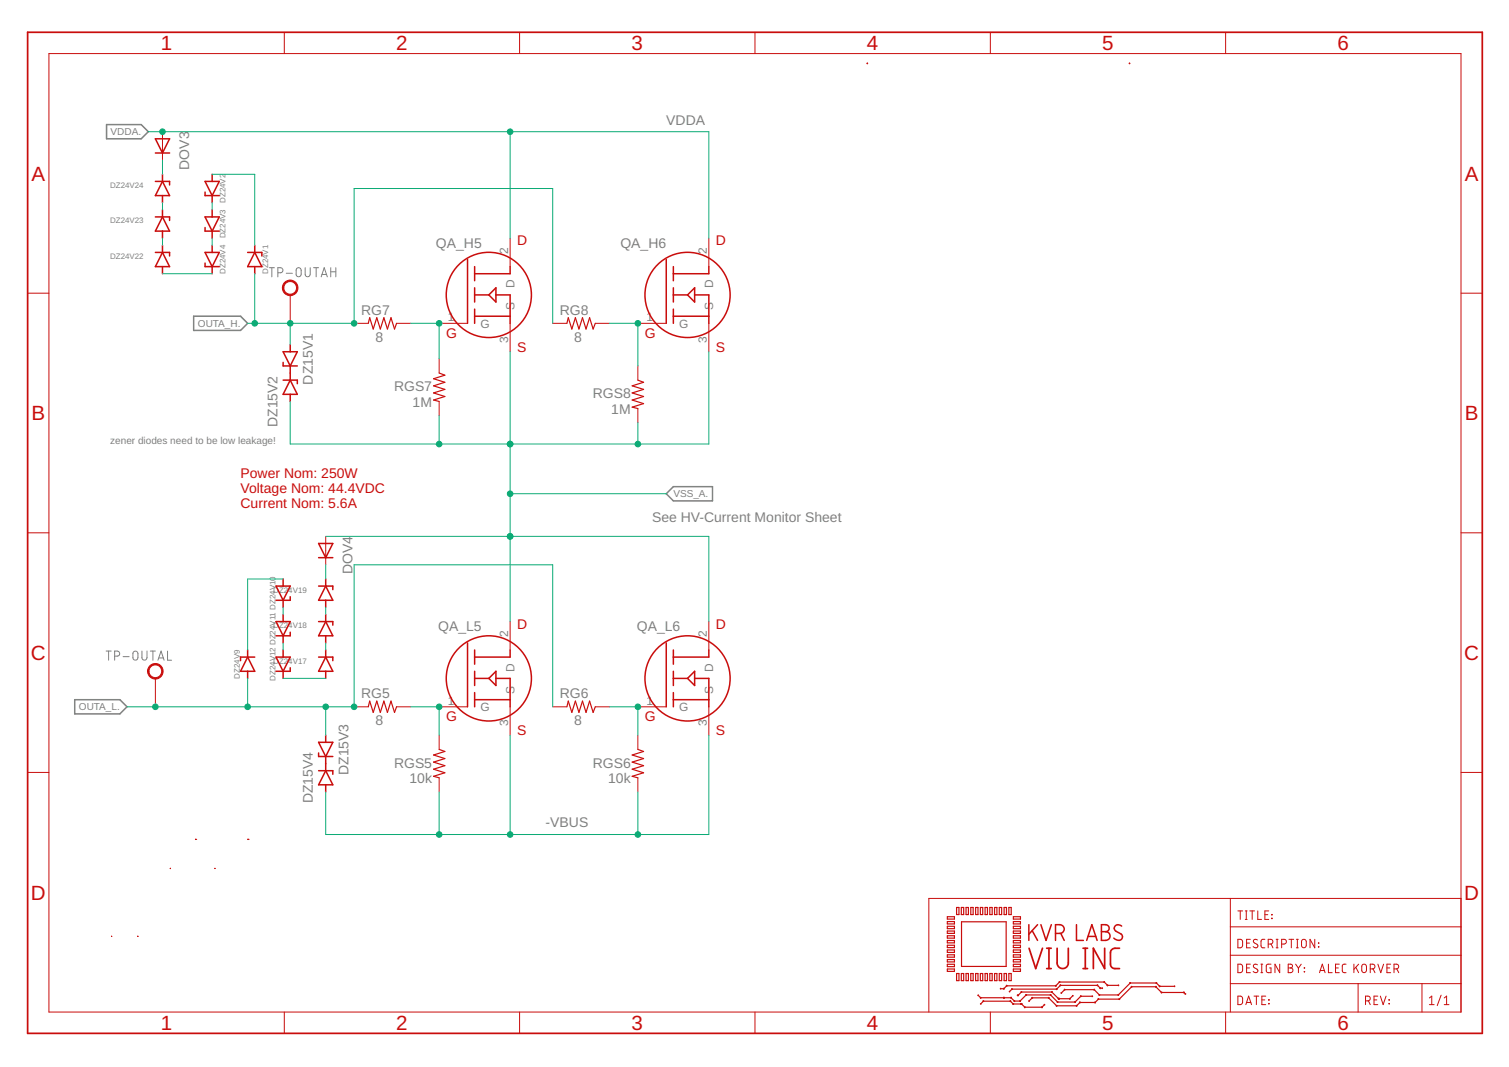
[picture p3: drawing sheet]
<svg xmlns="http://www.w3.org/2000/svg" width="297mm" height="210mm" viewBox="0 0 297 210" stroke-linecap="round" stroke-linejoin="round" font-family="sans-serif">
<g fill="none" stroke="#808080" stroke-width=".2">
<path d="M53 52.7h1M53.5 52.7v1.8M54.7 53.7h.5a.5 .5 0 0 0 .5-.5 .5 .5 0 0 0-.5-.5h-.5v1.8M56.3 53.8h1.3M58.4 52.8l.3-.1 .5 .1 .1 1.2a.5 .5 0 0 1-.5 .4 .5 .5 0 0 1-.5-.4zM60.1 52.7v1.3a.5 .5 0 0 0 .5 .4 .5 .5 0 0 0 .5-.4v-1.3M61.7 52.7h1M62.2 52.7v1.8M63.2 54.5l.6-1.8 .6 1.8M63.4 54h.9M65.1 52.7v1.8M65.1 53.5h1"/>
<path d="M66.1 52.7v1.8M20.9 128.1h1M21.4 128.1v1.8M22.6 129.1h.5a.5 .5 0 0 0 .5-.5 .5 .5 0 0 0-.5-.5h-.5v1.8M24.2 129.2h1.2M26.3 128.3l.3-.2 .4 .2 .2 1.1a.5 .5 0 0 1-.5 .5 .5 .5 0 0 1-.5-.5zM27.9 128.1v1.3a.5 .5 0 0 0 .5 .5 .5 .5 0 0 0 .5-.5v-1.3M29.6 128.1h1M30.1 128.1v1.8M31.1 129.9l.6-1.8 .6 1.8M31.3 129.4h.9M33 128.1v1.8h.8"/>
</g>
<path d="M21 24.5h6.8l1.4 1.4-1.4 1.4h-6.8zM38.1 62.2h9.2l1.4 1.4-1.4 1.4h-9.2zM131.1 97.1l1.4-1.4h7.8v2.8h-7.8zM14.7 137.6h8.9l1.4 1.4-1.4 1.4h-8.9z" fill="none" stroke="#808080" stroke-width=".3"/>
<g fill="none" stroke="#c90d0c" stroke-width=".2">
<path d="M9.6 10.5h278v188.6h-278zM56 6.3v4.2M102.3 6.3v4.2M148.6 6.3v4.2M194.9 6.3v4.2M241.3 6.3v4.2M32 25.9v5.6M5.4 57.7h4.2M57.1 58v5.6M100.4 46.9v5.6M139.5 46.9v5.6M287.6 57.7h4.2"/>
<path d="M69.7 63.6h2.8M78.1 63.6h2.8M86.4 70.6v2.8M86.4 79v2.8M86.4 63.6h5.6M100.4 63.6v5.6M108.8 63.6h2.8M117.2 63.6h2.8M125.6 72v2.8M125.6 63.6h5.5M139.5 63.6v5.6M125.6 80.4v2.8"/>
<path d="M5.4 104.8h4.2M64.1 105.5v5.6M287.6 104.8h4.2M30.6 133.5v5.5M69.7 139h2.8M78.1 139h2.8M86.4 139h5.6M100.4 122.3v5.6M100.4 139v5.6M108.8 139h2.8M117.2 139h2.8M125.6 139h5.5"/>
<path d="M139.5 122.3v5.6M139.5 139v5.6M5.4 152h4.2M86.4 144.6v2.8M86.4 153v2.8M125.6 144.6v2.8M125.6 153v2.8M287.6 152h4.2M242.2 176.7v22.4M243.7 179.2h.9M244.1 179.2v1.7M245.1 179.2h.4"/>
<path d="M245.3 179.2v1.7M246 179.2h1M246.5 179.2v1.7M247.6 179.2v1.7h.7M249 179.9h.6M249.7 179.2h-.7v1.7h.7M250.3 179.9l.1 .1zM287.6 176.7h-104.8v22.4M56 199.1v4.2M102.3 199.1v4.2M148.6 199.1v4.2M194.9 199.1v4.2"/>
<path d="M241.3 199.1v4.2M242.2 193.5h45.4M242.2 187.9h45.4M242.2 182.3h45.4M243.7 196h.6l.3 .2a1.35 1.35 0 0 1-.1 1.3l-.8 .1zM243.7 189.7h.6l.3 .2a1.35 1.35 0 0 1-.1 1.3l-.8 .1zM243.7 184.8h.6l.3 .3a1.35 1.35 0 0 1-.1 1.2l-.8 .2zM245.1 180.9h.4M245.2 197.6l.6-1.6 .6 1.6M245.4 197.2h.8M245.4 190.4h.6M245.4 185.5h.6"/>
<path d="M246.1 189.7h-.7v1.6h.7M246.1 184.8h-.7v1.7h.7M246.8 196h1M247.3 196v1.6M247.5 189.8a.43 .43 0 0 0-.6-.1 .43 .43 0 0 0 0 .7l.5 .2a.42 .42 0 0 1 .1 .7 .42 .42 0 0 1-.7-.1l-.1-.1M247.5 184.9a.43 .43 0 0 0-.6-.1 .43 .43 0 0 0 0 .7l.5 .3a.42 .42 0 0 1 .1 .6 .42 .42 0 0 1-.7 0l-.1-.2M248.2 189.7h.4M248.2 191.3h.4M248.4 189.7v1.6M248.4 196.7h.6M249 184.8h-.5l-.3 .3 .1 1.1 .2 .2 .5 .1M249.2 196h-.8v1.6h.8"/>
<path d="M249.6 185.7h.5a.47 .47 0 0 0 .5-.4 .47 .47 0 0 0-.5-.5h-.5v1.7M249.7 196.7h.1zM249.7 197.4l.1 .1zM250.2 189.7h-.7l-.2 .2 .1 1.3 .8 .1v-.9h-.3M250.2 185.7l.4 .8M250.3 180.6l.1 .1zM251.2 184.8h.4M251.2 186.5h.4M251.4 184.8v1.7M251.9 189.7v1.6l-.9-1.6v1.6M252.3 185.7h.5a.47 .47 0 0 0 .4-.4 .47 .47 0 0 0-.4-.5h-.5v1.7M253.6 189.7h.4a.37 .37 0 0 1 .4 .3 .37 .37 0 0 1-.4 .4 .47 .47 0 0 1 .5 .5 .47 .47 0 0 1-.5 .4h-.4z"/>
<path d="M253.6 190.4h.4M253.7 184.8h1M254.2 184.8v1.7M255 189.7l.6 .8M255.2 184.8h.4M255.2 186.5h.4M255.4 184.8v1.7M255.6 190.5v.8M256.1 189.7l-.5 .8M256.3 184.9l.5-.1 .3 .3a1.35 1.35 0 0 1-.1 1.2 .45 .45 0 0 1-.5 .1 .45 .45 0 0 1-.3-.4zM256.7 190.4l.1 .1zM256.7 191.1l.1 .1z"/>
<path d="M258.8 184.8v1.7l-.9-1.7v1.7M259.5 185.5l.1 .1zM259.5 186.2l.1 .1zM259.7 191.3l.6-1.6 .5 1.6M259.9 190.9h.8M261.5 189.7v1.6h.7M262.9 190.4h.5M263.6 189.7h-.7v1.6h.7M265 189.7h-.5l-.3 .3v1.1l.3 .2h.5M266.5 189.7v1.6M266.9 190.3l.5 1M267.3 193.5v5.6"/>
<path d="M267.4 189.7l-.9 1M268.2 189.8l.5-.1 .2 .2a1.35 1.35 0 0 1-.1 1.3 .45 .45 0 0 1-.5 .1 .45 .45 0 0 1-.2-.4zM268.8 196.9h.5a.47 .47 0 0 0 .4-.5 .47 .47 0 0 0-.4-.4h-.5v1.6M269.4 196.9l.3 .7M269.7 190.6h.5a.47 .47 0 0 0 .5-.5 .47 .47 0 0 0-.5-.4h-.5v1.6M270.3 190.6l.4 .7M270.5 196.7h.5M271.2 196h-.7v1.6h.7M271.2 189.7l.6 1.6 .6-1.6M271.7 196l.6 1.6 .5-1.6M273 190.4h.6M273.4 197.4l.1 .1z"/>
<path d="M273.4 196.7h.1zM273.7 189.7h-.7v1.6h.7M274.4 190.6h.5a.47 .47 0 0 0 .4-.5 .47 .47 0 0 0-.4-.4h-.5v1.6M275 190.6l.3 .7M279.9 193.5v5.6M281.4 197.6h.9M281.4 196.3l.4-.3v1.6M283.7 195.8l-.8 2M284.3 197.6h.9M284.3 196.3l.5-.3v1.6"/>
</g>
<g fill="none" stroke="#c90d0c" stroke-width=".23">
<path d="M170.8 12.4v.1M170.8 12.4l-.1 .1M170.8 12.4v.2M222.3 12.4l.1 .1M222.3 12.4v.1M222.3 12.4v.2M72.5 63.6l.3-1.1 .7 2.2 .7-2.2 .7 2.2 .7-2.2 .7 2.2 .7-2.2 .7 2.2 .4-1.1M86.4 73.4l1.2 .4-2.3 .7 2.3 .7-2.3 .7 2.3 .7-2.3 .7 2.3 .7-2.3 .7 1.1 .3M111.6 63.6l.3-1.1 .7 2.2 .7-2.2 .7 2.2 .7-2.2 .7 2.2 .7-2.2 .7 2.2 .4-1.1M125.6 74.8l1.1 .4-2.3 .7 2.3 .7-2.3 .7 2.3 .7-2.3 .7 2.3 .7-2.3 .7 1.2 .3M72.5 139l.3-1.1 .7 2.2 .7-2.2 .7 2.2 .7-2.2 .7 2.2 .7-2.2 .7 2.2 .4-1.1M111.6 139l.3-1.1 .7 2.2 .7-2.2 .7 2.2 .7-2.2 .7 2.2 .7-2.2 .7 2.2 .4-1.1"/>
<path d="M86.4 147.4l1.2 .4-2.3 .7 2.3 .7-2.3 .7 2.3 .7-2.3 .7 2.3 .7-2.3 .7 1.1 .3M125.6 147.4l1.1 .4-2.3 .7 2.3 .7-2.3 .7 2.3 .7-2.3 .7 2.3 .7-2.3 .7 1.2 .3M33.5 170.8h.1M33.5 170.8v.1M38.5 165.1h.1M42.3 170.9h.1M48.8 165.1h.1M188.3 178.5h.5v1.4h-.5zM189.2 178.5h.5v1.4h-.5zM190.2 178.5h.4v1.4h-.4zM191.1 178.5h.5v1.4h-.5zM192 178.5h.5v1.4h-.5z"/>
<path d="M193 178.5h.4v1.4h-.4zM193.9 178.5h.5v1.4h-.5zM194.8 178.5h.5v1.4h-.5zM195.8 178.5h.4v1.4h-.4zM196.7 178.5h.5v1.4h-.5zM197.7 178.5h.4v1.4h-.4zM198.6 178.5h.5v1.4h-.5zM22 184.2h.1M27.1 184.2h.1M186.5 187.8h1.4v.5h-1.4zM186.5 180.3h1.4v.5h-1.4zM186.5 181.3h1.4v.5h-1.4z"/>
<path d="M186.5 182.2h1.4v.5h-1.4zM186.5 183.2h1.4v.4h-1.4zM186.5 184.1h1.4v.5h-1.4zM186.5 185h1.4v.5h-1.4zM186.5 185.9h1.4v.5h-1.4zM186.5 186.9h1.4v.5h-1.4zM186.5 188.8h1.4v.4h-1.4zM186.5 189.7h1.4v.5h-1.4zM186.5 190.6h1.4v.5h-1.4zM188.3 191.5h.5v1.4h-.5zM189.2 191.5h.5v1.4h-.5zM189.3 181.3h8.8v8.8h-8.8z"/>
<path d="M190.2 191.5h.4v1.4h-.4zM191.1 191.5h.5v1.4h-.5zM192 191.5h.5v1.4h-.5zM192.6 195.8l.4 .5h6l.7 .6h1.1l1.2-1.2h4.8l1.4 1.4h3.4l1.1-1.1h2.3M192.6 195.7l-.1 .2M193 191.5h.4v1.4h-.4zM193 197.4l.1 .1M193 196.2v.2M193.1 197.5l.5-.5h5.3l.6 .5h1.6l.6 .6h3.4l.5-.4M193.1 196.2l-.1 .1M193.6 197l-.1-.1 .1 .1M193.9 191.5h.5v1.4h-.5z"/>
<path d="M194.8 191.5h.5v1.4h-.5zM195.8 191.5h.4v1.4h-.4zM196.7 191.5h.5v1.4h-.5zM197 194.4v.2M197.5 194.4l.2 .1M197.6 196.2l.1 .1M197.6 194.4v.2M197.7 191.5h.4v1.4h-.4zM198.1 193.9l.1 .1M198.2 193.8v.2M198.6 191.5h.5v1.4h-.5zM198.7 195l.1 .1"/>
<path d="M198.9 196.9v.1M198.9 196.9l-.1 .1M199 196.2v.1M199.1 196.2l-.1 .1M199.2 194.5v.1M199.2 194.5v.2M199.5 197.4v.2M199.5 187.8h1.4v.5h-1.4zM199.5 182.2h1.4v.5h-1.4zM199.5 180.3h1.4v.5h-1.4zM199.5 181.3h1.4v.5h-1.4zM199.5 183.2h1.4v.4h-1.4z"/>
<path d="M199.5 184.1h1.4v.5h-1.4zM199.5 185h1.4v.5h-1.4zM199.5 185.9h1.4v.5h-1.4zM199.5 186.9h1.4v.5h-1.4zM199.5 188.8h1.4v.4h-1.4zM199.5 189.7h1.4v.5h-1.4zM199.5 190.6h1.4v.5h-1.4zM199.5 197.5l-.1 .1M199.7 196.9v.1M199.7 196.9l-.1 .1M200.3 195.7v.2M200.3 195.8l.8-.6h6l1.3 1.3h2.2l.6-.6"/>
<path d="M200.4 195.7l.1 .2M200.4 195.7v.2M200.7 196.9l.2 .1M200.8 196.9v.1M201 197.5l.1 .1M201 197.4l.1 .1M201 195.1l.1 .1M201 197.5h.1M201.1 195.1v.1M201.1 197.4v.1M201.1 197.4l-.1 .1v-.1v.2M201.7 198.1v.1"/>
<path d="M201.8 198.1l-.1 .1M202 195.7l.1 .1M202 195.7v.1M202.5 196.9l.1 .1M203.1 196.3h.1M203.2 196.2v.2M205 198.1l.1 .1M205.1 198.1v.1M205.5 197.6l.1 .1M206.4 196.2v.2M206.5 196.3h-.1M206.8 195.7v.1"/>
<path d="M206.8 195.7l-.1 .1M207.1 195.1v.1h-.1l.1-.1M207.8 193.9l.1 .1M207.8 193.8v.2M207.9 194.5l.1 .1M208 197.8v.1M208 194.5v.2M208 197.8l-.1 .1M208.2 197v.2M208.2 197.1l-.1 .1M208.4 196.4v.1M208.4 196.4l.1 .1z"/>
<path d="M208.4 196.4l-.1 .1M208.4 196.5h.1M208.5 196.4l-.1 .1 .1-.1M208.5 193.1l.1 .2M208.6 193.1v.2M208.7 193.8l.1 .1M208.7 193.8v.1M208.9 195.3l.1 .1M209.5 194.6l.1 .1M209.6 194.6v.2M210.5 196.4l.2 .1M210.6 196.4v.1"/>
<path d="M211.1 195.9h.1M211.6 197.1l.1 .1M211.6 197v.2M211.9 197.8l.1 .1M211.9 197.8v.1M212.5 197.1l.1 .2M212.6 197.1v.2M212.7 195.9l.1 .1M212.7 195.9v.2M215 195.9v.2M215.4 194.6v.2M215.4 194.6l-.1 .1"/>
<path d="M215.5 197.1l.1 .2M215.6 197.1v.2M216 193.8v.1M216.1 193.8l-.1 .1M216.2 196.5l.1 .1M216.2 196.5v.1M216.4 195.6v.2M216.5 195.7l-.1 .1M216.6 194.3v.2M216.6 194.4l-.1 .1M217 194.3v.2M217 194.4h-.4l-.6-.6h-7.3l-.7 .8h-8.8l-.5 .5"/>
<path d="M217.4 193.1v.2M217.4 193.1l-.1 .2M218 193.8v.1M218.1 193.8l-.1 .1M220.1 195.7l.1 .1M220.1 193.8v.1M220.1 195.6v.2M220.1 193.8h-2.1l-.6-.6h-8.8l-.8 .7h-9.6l-.6 .6h-.6M220.3 196.5l.1 .1M220.3 196.5v.1M222.4 193.3l.1 .1M222.5 193.3v.1"/>
<path d="M222.7 194.1l.1 .1M222.8 194.1v.1M222.8 194.1l-2.5 2.5h-4.1l-.6 .6h-3l-.7 .7h-3.9l-1.6-1.6h-3.2l-.6 .6M222.8 194.1h4.7l1.1 1.1h4.4M227.5 194.1v.1M227.6 194.1l-.1 .1M227.6 193.3v.1M227.7 193.3l-.1 .1M228.3 194v.1M228.3 194l-.1 .1M228.6 195.2v.1M228.7 195.2l-.1 .1"/>
<path d="M231.2 194v.1M231.2 194h-2.9l-.7-.6h-5.1l-2.4 2.3h-3.7l-1-1h-5.8l-.7 .6M233 195.2v.1M233 195.2l.3 .3M233.1 195.2l-.1 .1M233.4 195.5l-.1 .1"/>
<circle cx="197.6" cy="196.3" r=".08"/>
</g>
<path d="M5.4 6.3h286.4v197h-286.4zM202.6 186.5l1.3 4 1.3-4M206 190.5h.9M206 186.5h.9M206.5 186.5v4M208.1 186.5v2.9a1.1 1.1 0 0 0 1.1 1.1 1.1 1.1 0 0 0 1.1-1.1v-2.9M213.2 190.5h.9M213.2 186.5h.9M213.6 186.5v4M217.4 186.5v4l-2.2-4v4M220.4 186.5a1.55 1.55 0 0 0-1.7 .5l-.1 2.7 .2 .6a1.59 1.59 0 0 0 1.6 .2" fill="none" stroke="#c90d0c" stroke-width=".34"/>
<g fill="none" stroke="#c90d0c" stroke-width=".3">
<path d="M30.6 35.7h2.8v.7M30.6 27.3h2.8l-1.4 2.8zM30.6 30.1h2.8M32 34.3v1.4M32 38.5v1.4M32 35.7l1.4 2.8h-2.8zM40.4 35.7h2.8l-1.4 2.8zM40.4 37.8v.7h2.8M41.8 34.3v1.4M41.8 38.5v1.4M30.6 49.7h2.8v.7M30.6 42.7h2.8v.7"/>
<path d="M32 49.7l1.4 2.8h-2.8zM32 41.3v1.4M32 45.5v1.4M32 48.3v1.4M32 52.5v1.3M32 42.7l1.4 2.8h-2.8zM40.4 49.7h2.8l-1.4 2.8zM40.4 51.8v.7h2.8M40.4 42.7h2.8l-1.4 2.8zM40.4 44.8v.7h2.8M41.8 41.3v1.4M41.8 45.5v1.4"/>
<path d="M41.8 48.3v1.4M41.8 52.5v1.3M48.7 49.7h2.8v.7M50.1 49.7l1.4 2.8h-2.8zM50.1 48.3v1.4M50.1 52.5v1.3M92 51.1v12.5M93.4 52.5v2.7M93.4 56.6v2.8M93.4 58h2.8M96.2 58l1.4-1.4v2.8zM97.6 58h2.8v5.6"/>
<path d="M100.4 52.5v1.3h-7M131.1 51.1v12.5M132.5 52.5v2.7M132.5 56.6v2.8M132.5 58h2.8M135.3 58l1.4-1.4v2.8zM136.7 58h2.8v5.6M139.5 52.5v1.3h-7M55.7 74.8h2.8v.7M55.7 69.2h2.8l-1.4 2.8zM55.7 71.3v.7h2.8M57.1 74.8l1.4 2.8h-2.8z"/>
<path d="M57.1 67.8v1.4M57.1 72v2.8M57.1 77.6v1.4M93.4 60.8v2.8M93.4 62.2h7M132.5 60.8v2.8M132.5 62.2h7M54.3 115.3h2.8l-1.4 2.8zM55.7 113.9v1.4M55.7 118.1v1.4M57.1 117.4v.7h-2.8M62.7 115.3h2.8v.7"/>
<path d="M62.7 106.9h2.8l-1.4 2.8zM62.7 109.7h2.8M64.1 113.9v1.4M64.1 118.1v1.4M64.1 115.3l1.4 2.8h-2.8zM48.7 129.3l1.4 2.8h-2.8zM48.7 127.9v1.4M48.7 132.1v1.4M50.1 129.3h-2.8v.7M54.3 129.3h2.8l-1.4 2.8zM54.3 122.3h2.8l-1.4 2.8zM55.7 120.9v1.4"/>
<path d="M55.7 125.1v1.4M55.7 127.9v1.4M55.7 132.1v1.4M57.1 124.4v.7h-2.8M57.1 131.4v.7h-2.8M62.7 129.3h2.8v.7M62.7 122.3h2.8v.7M64.1 120.9v1.4M64.1 125.1v1.4M64.1 127.9v1.4M64.1 132.1v1.4M64.1 129.3l1.4 2.8h-2.8z"/>
<path d="M64.1 122.3l1.4 2.8h-2.8zM92 126.5v12.5M93.4 127.9v2.8M93.4 132.1v2.8M93.4 136.2v2.8M93.4 133.5h2.8M93.4 137.6h7M96.2 133.5l1.4-1.4v2.8zM97.6 133.5h2.8v5.5M100.4 127.9v1.4h-7M131.1 126.5v12.5M132.5 133.5h2.8"/>
<path d="M132.5 137.6h7M132.5 127.9v2.8M132.5 132.1v2.8M132.5 136.2v2.8M135.3 133.5l1.4-1.4v2.8zM136.7 133.5h2.8v5.5M139.5 127.9v1.4h-7M62.7 151.6h2.8v.7M62.7 146h2.8l-1.4 2.8zM62.7 148.1v.7h2.8M64.1 151.6l1.4 2.8h-2.8zM64.1 144.6v1.4"/>
<path d="M64.1 148.8v2.8M64.1 154.4v1.4M202.5 181.9v3.1M203.2 183.1l1 1.9M204.2 181.9l-1.7 1.9M204.9 181.9l1 3.1 1-3.1M207.8 183.6a1.53 1.53 0 0 0 1.5-.3 .86 .86 0 0 0 .1-.9 .86 .86 0 0 0-.8-.5h-.8v3.1M208.8 183.6l.7 1.4M211.9 181.9v3.1h1.4M213.9 185l1-3.1 1.1 3.1M214.2 184.2h1.5M216.8 181.9h.9a.69 .69 0 0 1 .6 .7 .69 .69 0 0 1-.6 .7 .86 .86 0 0 1 .8 .8 .86 .86 0 0 1-.8 .9h-.9z"/>
<path d="M216.8 183.3h.9M220.8 182.2a.77 .77 0 0 0-1.1-.2 .77 .77 0 0 0-.2 1.1l1.1 .6a.73 .73 0 0 1 .2 1.1 .73 .73 0 0 1-1.1 .1l-.5-.3"/>
<circle cx="96.2" cy="58" r="8.4"/>
<circle cx="135.3" cy="58" r="8.4"/>
<circle cx="96.2" cy="133.5" r="8.4"/>
<circle cx="135.3" cy="133.5" r="8.4"/>
</g>
<g fill="#c90d0c" stroke="#c90d0c" stroke-width=".2">
<path d="M56 55.6a1.54 1.54 0 0 1 2.4 .2 1.54 1.54 0 0 1-.8 2.3 1.54 1.54 0 0 1-2-1.5h.3a1.26 1.26 0 0 1 1.7-1.1 1.26 1.26 0 0 1 .3 2.1 1.26 1.26 0 0 1-2-.7v-.3h-.3z" fill-rule="evenodd"/>
<path d="M29.4 131a1.54 1.54 0 0 1 2.5 .2 1.54 1.54 0 0 1-.9 2.3 1.54 1.54 0 0 1-2-1.4h.3a1.25 1.25 0 0 1 1.8-1.2 1.25 1.25 0 0 1 .3 2.1 1.25 1.25 0 0 1-2-.6l-.1-.3h-.3z" fill-rule="evenodd"/>
</g>
<g fill="none" stroke="#0dab76" stroke-width=".2">
<path d="M29.2 25.9h110.3v21M32 31.5v2.8M32 39.9v1.4M41.8 34.3h8.3v14M41.8 39.9v1.4M100.4 25.9v21M32 46.9v1.4M32 53.8h9.8M41.8 46.9v1.4M50.1 53.8v9.8M48.7 63.6h21v-26.5h39.1v26.5M57.1 63.6v4.2"/>
<path d="M80.9 63.6h5.5v7M100.4 69.2v53.1M120 63.6h5.6v8.4M139.5 69.2v18.2h-82.4v-8.4M86.4 81.8v5.6M100.4 97.1h30.7M125.6 83.2v4.2M55.7 113.9h-7v14M55.7 119.5v1.4M64.1 111.1v2.8M64.1 119.5v1.4M64.1 105.5h75.4v16.8"/>
<path d="M25 139h44.7v-27.9h39.1v27.9M48.7 133.5v5.5M55.7 126.5v1.4M55.7 133.5h8.4M64.1 126.5v1.4M64.1 139v5.6M80.9 139h5.5v5.6M120 139h5.6v5.6M86.4 155.8v8.4M100.4 144.6v19.6M125.6 155.8v8.4M139.5 144.6v19.6h-75.4v-8.4"/>
</g>
<g fill="#0dab76" stroke="#0dab76" stroke-width=".2">
<circle cx="125.6" cy="139" r=".55"/>
<circle cx="125.6" cy="63.6" r=".55"/>
<circle cx="86.4" cy="63.6" r=".55"/>
<circle cx="86.4" cy="139" r=".55"/>
<circle cx="69.7" cy="63.6" r=".55"/>
<circle cx="57.1" cy="63.6" r=".55"/>
<circle cx="50.1" cy="63.6" r=".55"/>
<circle cx="69.7" cy="139" r=".55"/>
<circle cx="64.1" cy="139" r=".55"/>
<circle cx="30.6" cy="139" r=".55"/>
<circle cx="48.7" cy="139" r=".55"/>
<circle cx="100.4" cy="25.9" r=".55"/>
<circle cx="32" cy="25.9" r=".55"/>
<circle cx="125.6" cy="164.2" r=".55"/>
<circle cx="100.4" cy="164.2" r=".55"/>
<circle cx="86.4" cy="164.2" r=".55"/>
<circle cx="100.4" cy="105.5" r=".55"/>
<circle cx="125.6" cy="87.4" r=".55"/>
<circle cx="100.4" cy="87.4" r=".55"/>
<circle cx="100.4" cy="97.1" r=".55"/>
<circle cx="86.4" cy="87.4" r=".55"/>
</g>
<g font-size="4" fill="#c90d0c">
<text x="31.7" y="9.9">1</text>
<text x="78" y="9.9">2</text>
<text x="124.3" y="9.9">3</text>
<text x="170.7" y="9.9">4</text>
<text x="217" y="9.9">5</text>
<text x="263.3" y="9.9">6</text>
<text x="6.2" y="35.5">A</text>
<text x="288.4" y="35.5">A</text>
<text x="6.2" y="82.7">B</text>
<text x="288.4" y="82.7">B</text>
<text x="6.1" y="129.8">C</text>
<text x="288.2" y="129.8">C</text>
<text x="6.1" y="177">D</text>
<text x="288.2" y="177">D</text>
<text x="31.7" y="202.6">1</text>
<text x="78" y="202.6">2</text>
<text x="124.3" y="202.6">3</text>
<text x="170.7" y="202.6">4</text>
<text x="217" y="202.6">5</text>
<text x="263.3" y="202.6">6</text>
</g>
<g font-size="2.8" fill="#808080">
<text x="131.2" y="24.5">VDDA</text>
<text x="37.3" y="33.4" transform="rotate(-90 37.3 33.4)">DOV3</text>
<text x="85.8" y="48.8">QA_H5</text>
<text x="122.1" y="48.8">QA_H6</text>
<text x="71.1" y="62">RG7</text>
<text x="110.2" y="62">RG8</text>
<text x="73.9" y="67.2">8</text>
<text x="113" y="67.2">8</text>
<text x="61.6" y="75.7" transform="rotate(-90 61.6 75.7)">DZ15V1</text>
<text x="77.6" y="77">RGS7</text>
<text x="81.2" y="80.1">1M</text>
<text x="116.7" y="78.4">RGS8</text>
<text x="120.3" y="81.5">1M</text>
<text x="54.6" y="84" transform="rotate(-90 54.6 84)">DZ15V2</text>
<text x="128.4" y="102.7">See HV-Current Monitor Sheet</text>
<text x="69.4" y="113" transform="rotate(-90 69.4 113)">DOV4</text>
<text x="86.3" y="124.2">QA_L5</text>
<text x="125.4" y="124.2">QA_L6</text>
<text x="71.1" y="137.4">RG5</text>
<text x="110.2" y="137.4">RG6</text>
<text x="73.9" y="142.7">8</text>
<text x="113" y="142.7">8</text>
<text x="68.6" y="152.5" transform="rotate(-90 68.6 152.5)">DZ15V3</text>
<text x="77.6" y="151">RGS5</text>
<text x="80.6" y="154.1">10k</text>
<text x="116.7" y="151">RGS6</text>
<text x="119.7" y="154.1">10k</text>
<text x="61.6" y="158" transform="rotate(-90 61.6 158)">DZ15V4</text>
<text x="107.4" y="162.8">-VBUS</text>
</g>
<g font-size="2.8" fill="#c90d0c">
<text x="101.8" y="48.3">D</text>
<text x="140.9" y="48.3">D</text>
<text x="87.9" y="66.4">G</text>
<text x="101.8" y="69.2">S</text>
<text x="127" y="66.4">G</text>
<text x="140.9" y="69.2">S</text>
<text x="47.3" y="94">Power Nom: 250W</text>
<text x="47.3" y="97">Voltage Nom: 44.4VDC</text>
<text x="47.3" y="99.9">Current Nom: 5.6A</text>
<text x="101.8" y="123.7">D</text>
<text x="140.9" y="123.7">D</text>
<text x="87.9" y="141.8">G</text>
<text x="127" y="141.8">G</text>
<text x="101.8" y="144.6">S</text>
<text x="140.9" y="144.6">S</text>
</g>
<g font-size="2.3" fill="#808080">
<text x="100" y="49.9" transform="rotate(-90 100 49.9)">2</text>
<text x="139.1" y="49.9" transform="rotate(-90 139.1 49.9)">2</text>
<text x="101.3" y="56.7" transform="rotate(-90 101.3 56.7)">D</text>
<text x="140.4" y="56.7" transform="rotate(-90 140.4 56.7)">D</text>
<text x="88.2" y="63.2">1</text>
<text x="94.6" y="64.5">G</text>
<text x="101.3" y="61" transform="rotate(-90 101.3 61)">S</text>
<text x="127.3" y="63.2">1</text>
<text x="133.7" y="64.5">G</text>
<text x="140.4" y="61" transform="rotate(-90 140.4 61)">S</text>
<text x="100" y="67.5" transform="rotate(-90 100 67.5)">3</text>
<text x="139.1" y="67.5" transform="rotate(-90 139.1 67.5)">3</text>
<text x="100" y="125.3" transform="rotate(-90 100 125.3)">2</text>
<text x="139.1" y="125.3" transform="rotate(-90 139.1 125.3)">2</text>
<text x="101.3" y="132.1" transform="rotate(-90 101.3 132.1)">D</text>
<text x="101.3" y="136.5" transform="rotate(-90 101.3 136.5)">S</text>
<text x="140.4" y="132.1" transform="rotate(-90 140.4 132.1)">D</text>
<text x="140.4" y="136.5" transform="rotate(-90 140.4 136.5)">S</text>
<text x="88.2" y="138.6">1</text>
<text x="94.6" y="139.9">G</text>
<text x="100" y="142.9" transform="rotate(-90 100 142.9)">3</text>
<text x="127.3" y="138.6">1</text>
<text x="133.7" y="139.9">G</text>
<text x="139.1" y="142.9" transform="rotate(-90 139.1 142.9)">3</text>
</g>
<g font-size="2" fill="#808080">
<text x="21.8" y="26.6">VDDA.</text>
<text x="39" y="64.3">OUTA_H.</text>
<text x="21.7" y="87.4">zener diodes need to be low leakage!</text>
<text x="132.5" y="97.8">VSS_A.</text>
<text x="15.5" y="139.7">OUTA_L.</text>
</g>
<g font-size="1.6" fill="#808080">
<text x="21.7" y="37">DZ24V24</text>
<text x="44.4" y="39.9" transform="rotate(-90 44.4 39.9)">DZ24V2</text>
<text x="21.7" y="43.9">DZ24V23</text>
<text x="44.4" y="46.9" transform="rotate(-90 44.4 46.9)">DZ24V3</text>
<text x="21.7" y="50.9">DZ24V22</text>
<text x="44.4" y="53.9" transform="rotate(-90 44.4 53.9)">DZ24V4</text>
<text x="52.8" y="53.9" transform="rotate(-90 52.8 53.9)">DZ24V1</text>
<text x="53.8" y="116.6">DZ24V19</text>
<text x="53.8" y="123.5">DZ24V18</text>
<text x="53.8" y="130.5">DZ24V17</text>
<text x="47.2" y="133.5" transform="rotate(-90 47.2 133.5)">DZ24V9</text>
<text x="54.2" y="134" transform="rotate(-90 54.2 134)">DZ24V12 DZ24V11 DZ24V10</text>
</g>
</svg>
